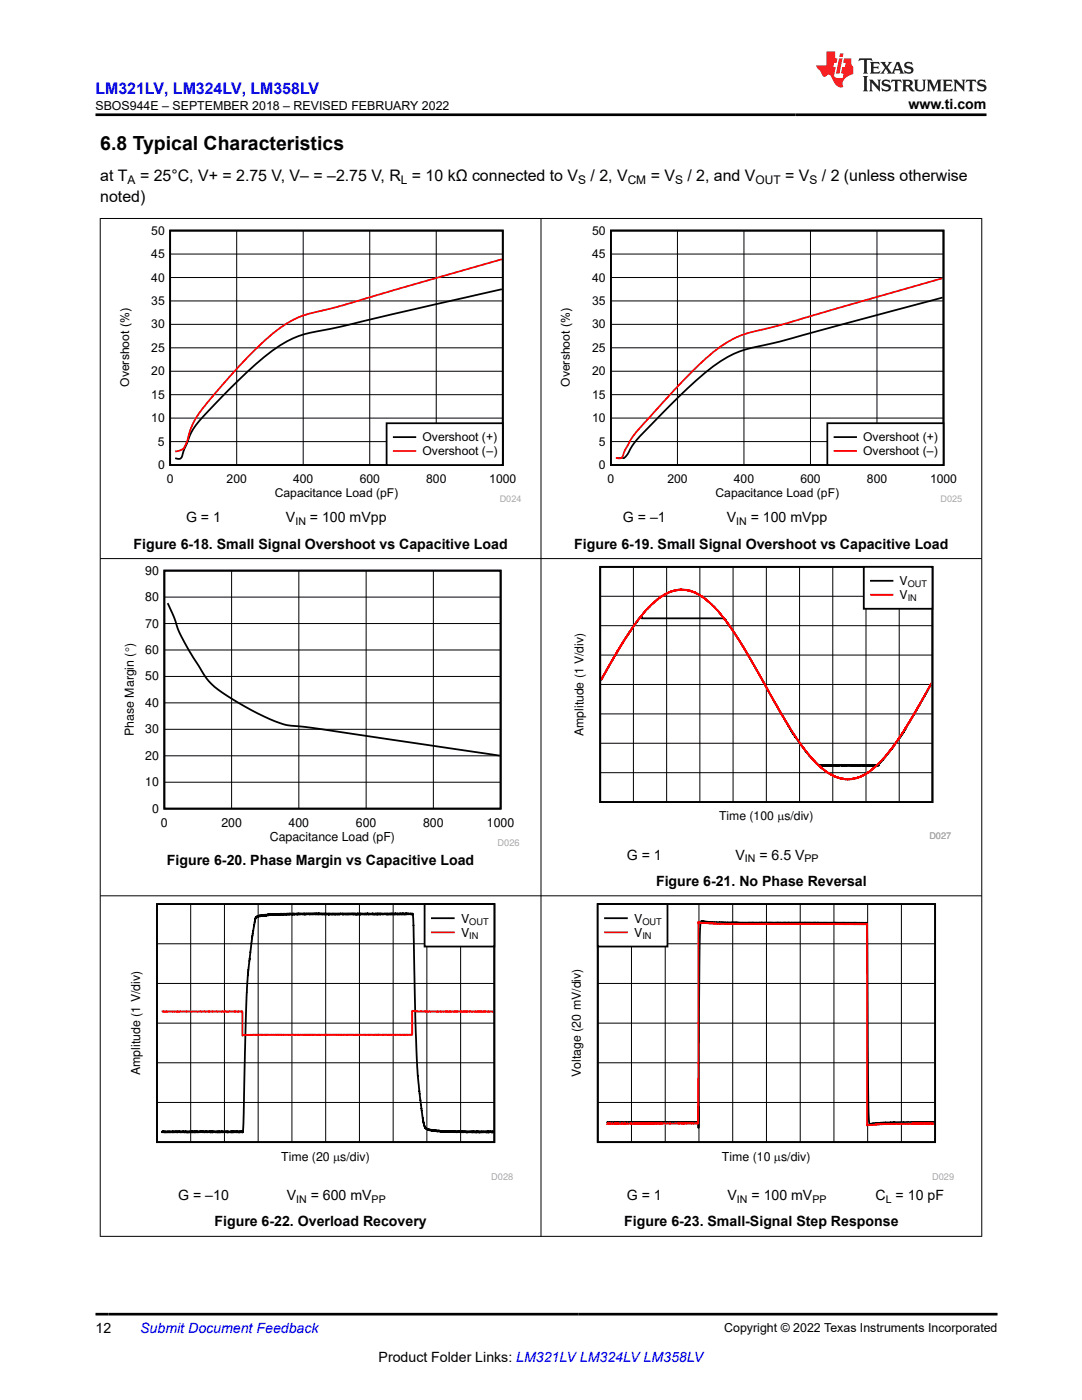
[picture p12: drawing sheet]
<svg xmlns="http://www.w3.org/2000/svg" width="216mm" height="279mm" viewBox="0 0 216 279" stroke-linecap="round" stroke-linejoin="round" font-family="sans-serif">
<path d="M34 46h66.3v46.8h-66.3zM100.1 57.7l-21.4 4.9a215.3 215.3 0 0 1-16.8 3.8 20.1 20.1 0 0 0-9.2 4.9 133.3 133.3 0 0 0-13.6 13.5 21.1 21.1 0 0 0-2.2 4.6l-.4 .9a1.05 1.05 0 0 1-1 1.3l-.5-.2" fill="none" stroke="#000" stroke-width=".35"/>
<g fill="none" stroke="#000" stroke-width=".2">
<path d="M34 55.4h66.3M34 50.7h66.3M47.2 46v46.8M60.5 46v46.8M73.8 46v46.8M87 46v46.8M34 78.8h66.3M34 74.1h66.3M34 69.4h66.3M34 64.7h66.3M34 60.1h66.3M34 88.1h66.3"/>
<path d="M34 83.4h66.3"/>
</g>
<path d="M100.1 51.7l-17.8 5.1a288.5 288.5 0 0 1-20.4 5.8 19.9 19.9 0 0 0-9.2 5.5 117.6 117.6 0 0 0-13.6 15.3l-1.2 2.5a8.4 8.4 0 0 1-1.4 3.8l-1.5 .4" fill="none" stroke="#f00" stroke-width=".35"/>
<path d="M77.1 84.5h23.2v8.3h-23.2z" fill-rule="evenodd" fill="#fff"/>
<path d="M77.1 84.5h23.2v8.3h-23.2zM78.6 87.2h4.3" fill="none" stroke="#000" stroke-width=".35"/>
<path d="M78.6 90h4.3" fill="none" stroke="#f00" stroke-width=".35"/>
<path d="M111.9 45.1h80v55.1h-80z" fill-rule="evenodd" fill="#fff"/>
<path d="M121.9 46h66.4v46.8h-66.4zM188.1 59.4l-17.9 4.8a296.3 296.3 0 0 1-20.4 5.3 20.5 20.5 0 0 0-9.2 4.9 177.2 177.2 0 0 0-14.1 14l-1 1.7a2.12 2.12 0 0 1-1.1 1.3h-1.5" fill="none" stroke="#000" stroke-width=".35"/>
<g fill="none" stroke="#000" stroke-width=".2">
<path d="M121.9 55.4h66.4M121.9 50.7h66.4M135.2 46v46.8M148.4 46v46.8M161.7 46v46.8M175 46v46.8M121.9 78.8h66.4M121.9 74.1h66.4M121.9 69.4h66.4M121.9 64.7h66.4M121.9 60.1h66.4M121.9 88.1h66.4"/>
<path d="M121.9 83.4h66.4"/>
</g>
<path d="M188.1 55.5l-17.9 5.1a298.3 298.3 0 0 1-20.4 5.7 20.1 20.1 0 0 0-9.2 5.4 222.6 222.6 0 0 0-14.4 15.6l-1.7 3.1a1.05 1.05 0 0 1-1.6 1" fill="none" stroke="#f00" stroke-width=".35"/>
<path d="M165.1 84.5h23.2v8.3h-23.2z" fill-rule="evenodd" fill="#fff"/>
<path d="M165.1 84.5h23.2v8.3h-23.2zM166.5 87.2h4.3" fill="none" stroke="#000" stroke-width=".35"/>
<path d="M166.5 90h4.3" fill="none" stroke="#f00" stroke-width=".35"/>
<path d="M24.3 112.9h79.4v56h-79.4z" fill-rule="evenodd" fill="#fff"/>
<path d="M32.8 113.9h67.1v47.5h-67.1zM33.5 120.4l1 2.3a30.6 30.6 0 0 0 4.8 9.7 15.4 15.4 0 0 0 7.2 7.2 40.4 40.4 0 0 0 11.1 5.2 123.3 123.3 0 0 1 12.7 1.7l29.4 4.3" fill="none" stroke="#000" stroke-width=".36"/>
<path d="M32.8 119.2h67.1M46.2 113.9v47.5M59.6 113.9v47.5M73.1 113.9v47.5M86.5 113.9v47.5M32.8 135h67.1M32.8 129.7h67.1M32.8 124.4h67.1M32.8 156.1h67.1M32.8 150.8h67.1M32.8 145.5h67.1M32.8 140.3h67.1" fill="none" stroke="#000" stroke-width=".2"/>
<path d="M114.1 112.9h75.7v54.6h-75.7z" fill-rule="evenodd" fill="#fff"/>
<path d="M119.8 113.1h66.3v47h-66.3zM119.9 135.7l4.8-8.2 3.3-4.6 .1 .5h16.2v-.2l3.4 4.8 7.5 13.4 3.6 5.8 2.7 3.6 1.4 1.7 .4 .3 .7-.1 .3 .1v-.1h.5v.1l.1-.1 .3 .1 .1-.1 .4 .1 .6-.1 .6 .1 .6-.1 .7 .1 .3-.1 1.1 .1 .2-.1 .1 .1 .6-.1 .3 .1 .1-.1 .1 .1 1.3-.1 .2 .1 .1-.1 .1 .1 .2-.1 .1 .1 .3-.1 .1 .1 .6-.1v.1l.2-.1h1.2l.1-.5v.1l.7-.8v.1l2.1-2.5 2.1-3.1 5.5-9.6" fill="none" stroke="#000" stroke-width=".36"/>
<g fill="none" stroke="#000" stroke-width=".2">
<path d="M119.8 119h66.3M126.4 113.1v47M133 113.1v47M139.6 113.1v47M146.3 113.1v47M152.9 113.1v47M159.5 113.1v47M166.2 113.1v47M172.8 113.1v47M179.4 113.1v47M119.8 136.6h66.3M119.8 130.7h66.3"/>
<path d="M119.8 124.9h66.3M119.8 154.2h66.3M119.8 148.3h66.3M119.8 142.5h66.3"/>
</g>
<path d="M119.9 135.7l3.4-5.9 2.6-4.1 2.9-3.8 1.7-1.7v.1l1-1 1-.5 .1-.2 .1 .1 .8-.6 1.1-.3 .1 .1 .2-.2 .2 .1 .1-.1v.1l.5-.2 .1 .2 .1-.2 .9 .2 .1-.1 .8 .3 .1-.1v.1h.2l.8 .3v-.1l.1 .3h.5l1.3 1 1.5 1.2 1.1 1.2 2.4 3.1 3 4.8 7.7 13.6 2.3 3.6 2.1 2.9 1.9 2.2 2.1 1.9h.1l.3 .3 1.4 .7 2.1 .6 2.2-.3 1.3-.6 .1 .1 1.6-1.1v-.1v.1l.8-.6 1.3-1.3 2.3-2.9 2.3-3.4 5.3-9.2" fill="none" stroke="#f00" stroke-width=".36"/>
<path d="M172.4 113.1h13.7v8.4h-13.7z" fill-rule="evenodd" fill="#fff"/>
<path d="M172.4 113.1h13.7v8.4h-13.7zM173.8 115.9h4.3" fill="none" stroke="#000" stroke-width=".36"/>
<path d="M173.8 118.7h4.3" fill="none" stroke="#f00" stroke-width=".36"/>
<path d="M25.6 180.2h76.8v55.3h-76.8z" fill-rule="evenodd" fill="#fff"/>
<path d="M31.3 180.4h67.3v47.5h-67.3zM32.3 225.8l.2 .2v-.2l.1 .2 .1-.2 .1 .2v-.2v.2l.1-.2 .1 .2 .1-.2v.2l.1-.2 .2 .2v-.2v.2l.1-.2 .1 .2v-.2v.2l.1-.2 .1 .2v-.2l.1 .2v-.2l.1 .2v-.2l.1 .2 .1-.2v.2l.2-.2v.2v-.2v.2l.2-.2v.2l.1-.2v.2l.1-.2 .1 .2v-.2l.1 .1 .1-.1 .1 .2v-.2l.2 .2v-.2v.2l.1-.2v.2l.1-.2 .1 .2v-.2l.2 .2v-.2v.2l.2-.2 .1 .2v-.2l.2 .2 .1-.2v.2v-.2v.2l.1-.2v.2l.2-.2v.2v-.2l.1 .2 .1-.2v.2v-.2v.2l.2-.2v.2l.1-.2 .1 .2v-.2l.1 .2 .2-.2v.2v-.2l.2 .2v-.2l.1 .2v-.2l.1 .2 .1-.2 .1 .2v-.2v.2l.1-.2v.2v-.2l.1 .1v-.1v.2l.1-.2 .1 .2v-.2l.1 .2 .1-.2v.2v-.2l.1 .2 .2-.2v.2v-.2l.2 .2v-.2l.1 .2 .1-.2 .2 .2 .1-.2 .2 .2v-.2v.1l.1-.1 .2 .2v-.2l.2 .2v-.2v.2l.1-.2v.2l.2-.2v.2v-.2l.1 .2 .1-.3v.3l.1-.2 .1 .2v-.2l.1 .2v-.2l.1 .2 .1-.2 .2 .2v-.2l.1 .2v-.2l.1 .2 .2-.2v.2v-.3l.2 .3v-.2v.2l.1-.2 .2 .2v-.2l.2 .2 .2-.2 .1 .2v-.2l.1 .2 .1-.2v.2v-.2l.1 .2v-.2l.2 .2v-.2v.2l.1-.2v.2v-.2l.2 .2v-.2l.1 .2v-.2l.1 .2 .1-.2 .1 .2v-.2v.2l.1-.2 .1 .2 .1-.2 .1 .2 .2-.2v.2l.1-.2 .1 .2 .1-.2v.2l.1-.2v.2v-.2v.2l.1-.2 .1 .2v-.2v.2l.1-.2v.2l.3-.2v.2l.1-.2v.2l.1-.2v.2v-.2l.1 .2v-.2l.2 .2 .1-.2 .1 .2v-.2l.1 .2v-.2l.2 .2v-.2l.1 .2 .1-.2v.2l.1-.2v.2l.1-.2 .1 .2 .1-.2 .1 .2v-.2v.2l.1-.2 .1 .2v-.2v.2l.2-.2 .1 .2v-.2l.1 .2v-.2l.1 .2v-.2v.1l.9-29.8 1-9.1 .7-3.9v.2l.1-.3v.2v-.2l.1 .1 .1-.2v.1l.2-.2 .1 .1v-.2l.1 .2v-.2l.1 .2v-.2l.1 .2 .2-.2 .1 .1v-.1v.1l.3-.2 .1 .1v-.1l.1 .1 .1-.1v.1l.1-.1v.1v-.2v.3l.2-.3v.2l.3-.2v.2v-.2l.1 .2 .1-.2v.2l.1-.2 .2 .1 .1-.2v.2l.1-.2 .2 .2v-.2v.2l.1-.1 .1 .1 .1-.2 .1 .2 .1-.2v.2v-.2l.1 .1v-.1l.1 .2 .1-.2v.2l.1-.2 .1 .2 .1-.2v.1l.1-.1 .1 .1v-.1v.1l.1-.1v.1l.2-.1 .1 .1v-.2l.1 .2v-.2l.3 .2v-.1l.1 .1 .1-.1v.1l.1-.2v.2l.1-.1v.1l.1-.1v.1v-.1l.1 .1v-.2l.2 .2 .1-.2 .1 .2v-.1l.1 .1 .1-.2v.2l.1-.2v.2v-.2l.1 .2v-.2v.2l.1-.2 .1 .2v-.2l.1 .2 .2-.2v.2l.1-.2v.2l.1-.2 .2 .2v-.2l.1 .2v-.2v.2l.1-.2 .1 .2v-.2l.1 .2 .1-.2 .1 .3v-.3l.1 .2 .1-.2v.2l.1-.2 .1 .2v-.2l.1 .2 .1-.2v.2l.1-.2 .1 .2 .1-.2v.2l.2-.2v.2v-.2l.2 .1v-.1l.1 .2v-.2v.2l.2-.2v.2v-.2l.1 .2 .1-.2v.2l.1-.2v.2l.2-.2v.2l.1-.2v.1l.1-.1 .1 .2 .1-.2 .1 .2v-.2l.1 .2 .2-.2v.2v-.2l.2 .2v-.2l.1 .2 .1-.2v.2l.1-.2 .1 .2v-.2l.2 .2v-.2l.1 .2 .1-.2 .1 .2 .1-.2 .1 .2v-.2v.2v-.2l.2 .2v-.2l.1 .2 .2-.2v.2l.1-.2 .1 .2v-.2v.2l.1-.2 .1 .2v-.2l.1 .2v-.2v.2l.1-.2v.2l.1-.2 .1 .2 .2-.2 .1 .2 .1-.2v.2l.1-.2 .2 .2v-.2v.2v-.2l.1 .2 .1-.2v.3v-.3l.2 .2v-.2l.1 .2 .2-.2v.2l.3-.2v.2l.2-.2v.2l.1-.2v.2v-.2l.1 .2v-.2l.1 .2 .3-.2v.2v-.2l.2 .2 .1-.2v.2l.1-.2 .1 .2 .2-.2v.2l.3-.2v.2l.1-.2 .1 .2v-.2l.1 .2 .2-.2v.2l.1-.2v.2l.1-.2 .1 .2 .1-.2 .1 .2v-.2v.2l.1-.2 .1 .2v-.2l.1 .2 .1-.2 .1 .2 .1-.2v.2v-.2l.3 .2v-.2v.2l.1-.2v.2v-.2l.1 .2v-.2l.1 .2 .1-.2 .3 .2v-.2v.2l.1-.2 .1 .2v-.2v.2v-.2l.1 .2 .1-.2 .1 .2v-.2l.1 .2 .1-.2v.2l.1-.2 .1 .2 .1-.2v.2l.1-.2v.2l.2-.2 .1 .2v-.2l.2 .2 .1-.2v.2v-.2v.2l.2-.2 .1 .2v-.2l.1 .2v-.2l.1 .2v-.2l.2 .2v-.2l.2 .2 .1-.2 .1 .2 .1-.2v.2l.1-.2 .1 .2 .1-.2 .1 .2 .2-.2v.2v-.2l.3 .2v-.2v.2l.1-.2 .2 .2v-.2v.2l.1-.2 .1 .2 .1-.2v.2l.1-.2 .1 .2v-.2l.1 .2 .1-.2 .1 .2v-.2l.1 .2v-.2l.2 .2 .1-.2 .1 .2 .1-.2 .2 .2 .1-.2v.1l.2-.1 .1 .2v-.2v.2l.2-.2v.2v-.2l.1 .2v-.2l.1 .2 .1-.2v.2v-.2v.2l.1-.2 .1 .2 .1-.2v.2v-.2l.2 .2v-.2l.1 .2 .1-.2v.2v-.2l.1 .2v-.2l.1 .2 .1-.2 .1 .2 .2-.2 .1 .2v-.2v.1l.3-.1v.2l.1-.2v.2l.1-.2v.2l.2-.2v.2l.1-.2v.2v-.2v.2l.1-.2 .1 .2 .1-.2v.2v-.2l.1 .2v-.2l.2 .2v-.2v.2l.1-.2 .1 .2v-.2v.2l.1-.2 .2 .2 .1-.2 .1 .2v-.2l.1 .2 .1-.2 .1 .2v-.2l.2 .2v-.2l.1 .2 .2-.2 .2 .2v-.2l.1 .2v-.2l.1 .2 .1-.2v.2l.1-.1 .5 22.1 .4 8.7 1 9.6 .5 2.3v-.1l.1 .2v-.2l.1 .1v.2l.1-.1 .1 .2v-.2l.2 .3v-.2v.2l.1-.1v.1v-.1l.1 .1v-.1l.1 .2 .1-.2 .2 .2 .1-.1v.1l.1-.1v.1l.2-.1v.2l.1-.2 .1 .2v-.2l.2 .2v-.2v.2l.1-.1 .1 .2v-.2l.3 .2v-.2l.2 .2v-.2v.2l.2-.2 .1 .2 .1-.1v.1l.1-.1v.1v-.1l.1 .1 .2-.1v.2l.1-.2 .1 .2v-.2l.1 .2 .1-.2 .1 .2 .1-.2v.2l.1-.2v.2l.1-.2 .2 .2 .1-.2v.2v-.2v.2l.1-.2 .1 .2 .1-.1 .2 .1v-.2v.2l.2-.1v.1l.2-.1v.1v-.2l.1 .2v-.1l.1 .1v-.1v.1l.1-.1v.1l.1-.1v.2v-.2v.2l.1-.2v.1l.1-.1 .2 .2v-.2v.2l.1-.2 .2 .2v-.2l.2 .1v-.1l.1 .1v-.1l.1 .2 .1-.2v.2v-.2l.2 .2v-.2v.2v-.2l.1 .2v-.2l.1 .2 .1-.2v.2v-.2l.2 .2 .2-.2 .2 .2v-.2l.1 .2 .2-.2 .1 .2v-.2l.1 .2 .2-.2v.2v-.2l.1 .2 .1-.2v.2l.1-.2 .1 .2v-.2v.2l.1-.2v.2v-.2v.2l.2-.2v.2v-.2v.1l.2-.1v.2l.1-.2v.2v-.2l.1 .2 .1-.2v.2l.1-.2v.2l.1-.2 .1 .2 .1-.2v.2l.1-.2v.2l.1-.2v.2l.1-.2 .1 .2v-.2l.2 .2 .1-.2 .1 .2v-.2l.1 .2 .2-.2v.2l.1-.2v.2l.2-.2 .1 .2 .1-.2v.2l.3-.2v.2l.1-.2v.2v-.2l.1 .2v-.2v.2l.2-.2 .1 .2v-.2v.2l.1-.2 .1 .2v-.2l.1 .2 .1-.2 .1 .2v-.2l.1 .2v-.2v.2l.1-.2 .1 .1" fill="none" stroke="#000" stroke-width=".36"/>
<g fill="none" stroke="#000" stroke-width=".2">
<path d="M31.3 196.3h67.4M31.3 188.4h67.4M38 180.4v47.5M44.8 180.4v47.5M51.5 180.4v47.5M58.2 180.4v47.5M65 180.4v47.5M71.7 180.4v47.5M78.4 180.4v47.5M85.2 180.4v47.5M91.9 180.4v47.5M31.3 212.1h67.4"/>
<path d="M31.3 204.2h67.4M31.3 220h67.4"/>
</g>
<path d="M98.5 201.9h-14.4l-1.8-.1v-.1v4.8h-31.2l-2.7 .1v.1v-4.8h-16.1" fill="none" stroke="#f00" stroke-width=".36"/>
<path d="M84.7 180.4h13.9v8.5h-13.9z" fill-rule="evenodd" fill="#fff"/>
<path d="M84.7 180.4h13.9v8.5h-13.9zM86.2 183.2h4.3" fill="none" stroke="#000" stroke-width=".36"/>
<path d="M86.2 186.1h4.3" fill="none" stroke="#f00" stroke-width=".36"/>
<path d="M113.5 180.2h76.9v55.3h-76.9z" fill-rule="evenodd" fill="#fff"/>
<path d="M119.3 180.4h67.3v47.5h-67.3zM121 223.9h18.3l.1-3.2v4.4l.2-36.4 .1-3.6 .1-.9 .2-.4 1.3 .2 4.8 .1 26.9 .1 .2 32.4 .3 7.6 .2 .2 1-.3 1.7-.1 10-.1" fill="none" stroke="#000" stroke-width=".36"/>
<g fill="none" stroke="#000" stroke-width=".2">
<path d="M119.3 196.3h67.3M119.3 188.4h67.3M126 180.4v47.5M132.7 180.4v47.5M139.5 180.4v47.5M146.2 180.4v47.5M152.9 180.4v47.5M159.7 180.4v47.5M166.4 180.4v47.5M173.1 180.4v47.5M179.9 180.4v47.5M119.3 212.1h67.3"/>
<path d="M119.3 204.2h67.3M119.3 220h67.3"/>
</g>
<path d="M121.1 224.2h18.2l.1-40.3v.3l.2-.1 5.9 .3h27.5v40.2l.1-.1 .1 .1 4.6-.3 8.6-.1" fill="none" stroke="#f00" stroke-width=".36"/>
<path d="M119.3 180.4h13.9v8.5h-13.9z" fill-rule="evenodd" fill="#fff"/>
<path d="M119.3 180.4h13.9v8.5h-13.9zM120.7 183.2h4.4" fill="none" stroke="#000" stroke-width=".36"/>
<path d="M120.7 186.1h4.4" fill="none" stroke="#f00" stroke-width=".36"/>
<path d="M19.9 43.6h176.1M20 43.5v203.3M107.9 43.5v203.3M195.9 43.5v203.3M19.9 111.5h176.1M19.9 178.8h176.1M19.9 246.7h176.1" fill="none" stroke="#000" stroke-width=".2"/>
<path d="M171.5 11.6l-.2 .6 .5-.2h.6v.1v2.2l-.2 .4h1l-.2-.4v-2.2v-.1h.5l.5 .2-.1-.6zM173.6 12.4l.2 .3v1.6l-.2 .4h1.9l.1-.6a1.08 1.08 0 0 1-1.3 .2v-.7h.6l.4 .2v-.7l-.4 .2h-.6v-.5l.2-.2a1 1 0 0 1 1 .3l-.1-.5zM175.7 12.4l.9 1.1-1 1.2h.9l-.2-.2 .5-.8 .4 .8-.2 .2h1.6l-.2-.2 .2-.5h.9l.1 .5-.1 .2h.9l-.2-.4-.8-1.9h-.5l-.9 2.1-.9-1.1 .9-1h-.8l.2 .2-.4 .6-.4-.6 .2-.2zM179 12.8l.4 1h-.7zM180.7 12.5a.65 .65 0 0 0-.2 .7 .65 .65 0 0 0 .6 .5l.6 .1 .1 .3a.79 .79 0 0 1-.7 .4 .79 .79 0 0 1-.7-.5l.1 .7 .2-.1a.93 .93 0 0 0 1.1 0 .93 .93 0 0 0 .4-.9 1.46 1.46 0 0 0-1.2-.6l-.1-.3a1.09 1.09 0 0 1 1.2 .2l-.2-.6-.1 .1-.5-.2zM172.2 15.2l.2 .4v2.2l-.2 .4h1l-.2-.4v-2.2l.2-.4zM173.4 15.9l.2 .4v1.5l-.2 .4h.8l-.3-.4 .1-1.3 1.6 1.8v-2l.2-.4h-.7l.1 .2 .1 1.1-1.2-1.3zM176.2 16a.65 .65 0 0 0-.2 .8 .65 .65 0 0 0 .6 .4l.6 .2 .1 .2a.79 .79 0 0 1-.7 .4 .79 .79 0 0 1-.7-.5l.1 .7 .2-.1a.93 .93 0 0 0 1.1 .1 .93 .93 0 0 0 .4-1 1.46 1.46 0 0 0-1.2-.5l-.1-.4a1.09 1.09 0 0 1 1.2 .2l-.1-.6-.2 .1-.5-.1zM177.9 15.9l-.1 .6a.63 .63 0 0 1 .8-.3v1.6l-.3 .4h1l-.2-.4v-1.6a.66 .66 0 0 1 .8 .3l-.1-.6zM180 15.9l.2 .4v1.5l-.2 .4h1l-.2-.2-.1-.7h.5l.1 .2a.79 .79 0 0 0 1.2 .6l-1-.9a.61 .61 0 0 0 .6-.6 .61 .61 0 0 0-.5-.7zM180.8 16.2h.1a.47 .47 0 0 1 .5 .1 .47 .47 0 0 1 .1 .5l-.1 .1-.7 .1zM182.3 15.9l.2 .2a2.27 2.27 0 0 0 .4 2 1.04 1.04 0 0 0 1.7-.7v-1.3l.2-.2h-.8l.2 .4v1.1a.6 .6 0 0 1-.6 .6 .6 .6 0 0 1-.6-.6v-1.1l.3-.4zM184.9 15.9l.2 .4v1.5l-.2 .4h.8l-.3-.4v-1.4l.9 1.9 .9-1.9v1.4l-.3 .4h1l-.2-.4v-1.5l.2-.4h-.8l-.7 1.5-.6-1.5zM188.1 15.9l.2 .4v1.5l-.2 .4h1.9l.1-.6a1.09 1.09 0 0 1-1.3 .2v-.7h.6l.4 .2v-.6l-.4 .2h-.6v-.6l.2-.1a1.01 1.01 0 0 1 1 .3l-.1-.6zM190.2 15.9l.3 .4v1.5l-.3 .4h.8l-.2-.4v-1.3l1.6 1.8v-2l.2-.4h-.7l.2 .2v1.1l-1.2-1.3zM192.8 15.9l-.1 .6a.63 .63 0 0 1 .8-.3v1.6l-.3 .4h1l-.2-.4v-1.6a.66 .66 0 0 1 .8 .3l-.1-.6zM195.2 16a.65 .65 0 0 0-.2 .8 .65 .65 0 0 0 .6 .4l.6 .2 .2 .2a.79 .79 0 0 1-.7 .4 .79 .79 0 0 1-.7-.5l.1 .7 .2-.1a.93 .93 0 0 0 1 .1 .93 .93 0 0 0 .5-1 1.46 1.46 0 0 0-1.3-.5v-.4a1.09 1.09 0 0 1 1.2 .2l-.2-.6-.2 .1-.5-.1z" fill="#231f20"/>
<path d="M164.9 10.3v2.7h-2l.1 .4 .8 1a.95 .95 0 0 0 1 .9 .59 .59 0 0 1 .5-.4 .59 .59 0 0 1 .5 .3l.4 .8a1.59 1.59 0 0 0 2.1 1.4 1.61 1.61 0 0 1 1-2.3l1-.3-.1-1.5a1.59 1.59 0 0 1-.3-1.7h-1.5l-.2 .9h.6l-.2 .9h-.5l-.2 .9v.3l.4 .1-.1 .9h-.7a.73 .73 0 0 1-1-.7l.3-1.5h-.5l.1-.9h.5l.2-.9h-.5v-1.3zM167.4 11.6l-.6 3.1h.7l.6-3.1zM167.6 10.7l-.1 .6h.7l.1-.6z" fill="#ed1c24"/>
<path d="M19 22.9h177.8M19 262.3h180" fill="none" stroke="#000" stroke-width=".53"/>
<text font-size="3.9" x="20" y="29.9">6.8 Typical Characteristics</text>
<text font-size="3.2" fill="#00f" x="19" y="18.7">LM321LV, LM324LV, LM358LV</text>
<g font-size="3.2">
<text x="20" y="40.3">noted)</text>
<text x="20" y="36.1">at T</text>
<text x="27.9" y="36.1">= 25°C, V+ = 2.75 V, V– = –2.75 V, R = 10 kΩ connected to V</text>
<text x="117.8" y="36.1">/ 2, V</text>
<text x="129.8" y="36.1">= V</text>
<text x="137.2" y="36.1">/ 2, and V</text>
<text x="156.7" y="36.1">= V</text>
<text x="164" y="36.1">/ 2 (unless otherwise</text>
</g>
<g font-size="2.8">
<text x="181.3" y="21.8">www.ti.com</text>
<text x="37.1" y="104.3">G = 1</text>
<text x="57.1" y="104.3">V</text>
<text x="61.8" y="104.3">= 100 mVpp</text>
<text x="124.3" y="104.2">G = –1</text>
<text x="145" y="104.2">V</text>
<text x="149.8" y="104.2">= 100 mVpp</text>
<text x="26.6" y="109.5">Figure 6-18. Small Signal Overshoot vs Capacitive Load</text>
<text x="114.6" y="109.5">Figure 6-19. Small Signal Overshoot vs Capacitive Load</text>
<text x="33.3" y="172.5">Figure 6-20. Phase Margin vs Capacitive Load</text>
<text x="125.1" y="171.6">G = 1</text>
<text x="146.7" y="171.6">V</text>
<text x="151.5" y="171.6">= 6.5 V</text>
<text x="130.9" y="176.8">Figure 6-21. No Phase Reversal</text>
<text x="35.6" y="239.5">G = –10</text>
<text x="57.2" y="239.5">V</text>
<text x="62" y="239.5">= 600 mV</text>
<text x="125.1" y="239.5">G = 1</text>
<text x="145.2" y="239.5">V</text>
<text x="150" y="239.5">= 100 mV</text>
<text x="174.7" y="239.5">C = 10 pF</text>
<text x="42.8" y="244.7">Figure 6-22. Overload Recovery</text>
<text x="124.6" y="244.7">Figure 6-23. Small-Signal Step Response</text>
<text x="19" y="266.1">12</text>
<text x="75.6" y="271.7">Product Folder Links: LM321LV LM324LV LM358LV</text>
</g>
<text font-size="2.8" fill="#00f" x="28" y="266.1">Submit Document Feedback</text>
<g font-size="2.5">
<text x="19" y="21.9">SBOS944E – SEPTEMBER 2018 – REVISED FEBRUARY 2022</text>
<text x="29" y="120">80</text>
<text x="29" y="114.7">90</text>
<text x="29" y="125.2">70</text>
<text x="29" y="130.5">60</text>
<text x="29" y="135.8">50</text>
<text x="29" y="141.1">40</text>
<text x="26.7" y="146.9" transform="rotate(-90 26.7 146.9)">Phase Margin (q)</text>
<text x="29" y="146.4">30</text>
<text x="29" y="151.6">20</text>
<text x="29" y="156.9">10</text>
<text x="30.3" y="162.2">0</text>
<text x="32.1" y="165">0</text>
<text x="44.2" y="165">200</text>
<text x="53.8" y="167.8">Capacitance Load (pF)</text>
<text x="57.6" y="165">400</text>
<text x="71" y="165">600</text>
<text x="84.4" y="165">800</text>
<text x="97.2" y="165">1000</text>
<text x="92" y="184.1">V</text>
<text x="126.5" y="184.1">V</text>
<text x="92" y="186.9">V</text>
<text x="126.5" y="186.9">V</text>
<text x="27.9" y="214.6" transform="rotate(-90 27.9 214.6)">Amplitude (1 V/div)</text>
<text x="115.9" y="215" transform="rotate(-90 115.9 215)">Voltage (20 mV/div)</text>
<text x="56.1" y="231.6">Time (20 Ps/div)</text>
<text x="144.1" y="231.6">Time (10 Ps/div)</text>
<text x="144.5" y="265.8">Copyright © 2022 Texas Instruments Incorporated</text>
</g>
<g font-size="2.4">
<text x="25.5" y="36.7">A</text>
<text x="80" y="36.7">L</text>
<text x="115.4" y="36.7">S</text>
<text x="125.3" y="36.7">CM</text>
<text x="134.7" y="36.7">S</text>
<text x="150.8" y="36.7">OUT</text>
<text x="161.5" y="36.7">S</text>
<text x="30.2" y="46.8">50</text>
<text x="118.1" y="46.8">50</text>
<text x="30.2" y="51.5">45</text>
<text x="118.1" y="51.5">45</text>
<text x="30.2" y="56.2">40</text>
<text x="118.1" y="56.2">40</text>
<text x="30.2" y="65.5">30</text>
<text x="30.2" y="60.9">35</text>
<text x="118.1" y="65.5">30</text>
<text x="118.1" y="60.9">35</text>
<text x="30.2" y="70.2">25</text>
<text x="118.1" y="70.2">25</text>
<text x="25.7" y="77.2" transform="rotate(-90 25.7 77.2)">Overshoot (%)</text>
<text x="30.2" y="74.9">20</text>
<text x="113.7" y="77.2" transform="rotate(-90 113.7 77.2)">Overshoot (%)</text>
<text x="118.1" y="74.9">20</text>
<text x="30.2" y="79.6">15</text>
<text x="118.1" y="79.6">15</text>
<text x="30.2" y="84.2">10</text>
<text x="31.5" y="88.9">5</text>
<text x="84.3" y="88.1">Overshoot (+)</text>
<text x="118.1" y="84.2">10</text>
<text x="119.5" y="88.9">5</text>
<text x="172.2" y="88.1">Overshoot (+)</text>
<text x="31.5" y="93.6">0</text>
<text x="84.3" y="90.9">Overshoot (–)</text>
<text x="119.5" y="93.6">0</text>
<text x="172.2" y="90.9">Overshoot (–)</text>
<text x="33.3" y="96.4">0</text>
<text x="45.2" y="96.4">200</text>
<text x="54.8" y="99.1">Capacitance Load (pF)</text>
<text x="58.5" y="96.4">400</text>
<text x="71.8" y="96.4">600</text>
<text x="85" y="96.4">800</text>
<text x="97.6" y="96.4">1000</text>
<text x="121.2" y="96.4">0</text>
<text x="133.2" y="96.4">200</text>
<text x="142.8" y="99.1">Capacitance Load (pF)</text>
<text x="146.4" y="96.4">400</text>
<text x="159.7" y="96.4">600</text>
<text x="173" y="96.4">800</text>
<text x="185.6" y="96.4">1000</text>
<text x="179.5" y="116.8">V</text>
<text x="179.5" y="119.6">V</text>
<text x="116.4" y="146.9" transform="rotate(-90 116.4 146.9)">Amplitude (1 V/div)</text>
<text x="143.5" y="163.7">Time (100 Ps/div)</text>
</g>
<g font-size="2.1">
<text x="58.9" y="104.8">IN</text>
<text x="146.9" y="104.8">IN</text>
<text x="148.6" y="172.1">IN</text>
<text x="160.5" y="172.1">PP</text>
<text x="59.1" y="240.1">IN</text>
<text x="74.2" y="240.1">PP</text>
<text x="147.1" y="240.1">IN</text>
<text x="162.1" y="240.1">PP</text>
<text x="176.8" y="240.1">L</text>
</g>
<g font-size="1.8" fill="#a8a8a8">
<text x="99.7" y="100.2">D024</text>
<text x="187.7" y="100.2">D025</text>
<text x="185.4" y="167.5">D027</text>
<text x="99.3" y="168.9">D026</text>
<text x="98" y="235.4">D028</text>
<text x="186" y="235.4">D029</text>
</g>
<g font-size="1.8">
<text x="181.1" y="117.2">OUT</text>
<text x="181.1" y="120">IN</text>
<text x="93.6" y="184.5">OUT</text>
<text x="128.2" y="184.5">OUT</text>
<text x="93.6" y="187.4">IN</text>
<text x="128.2" y="187.4">IN</text>
</g>
</svg>
